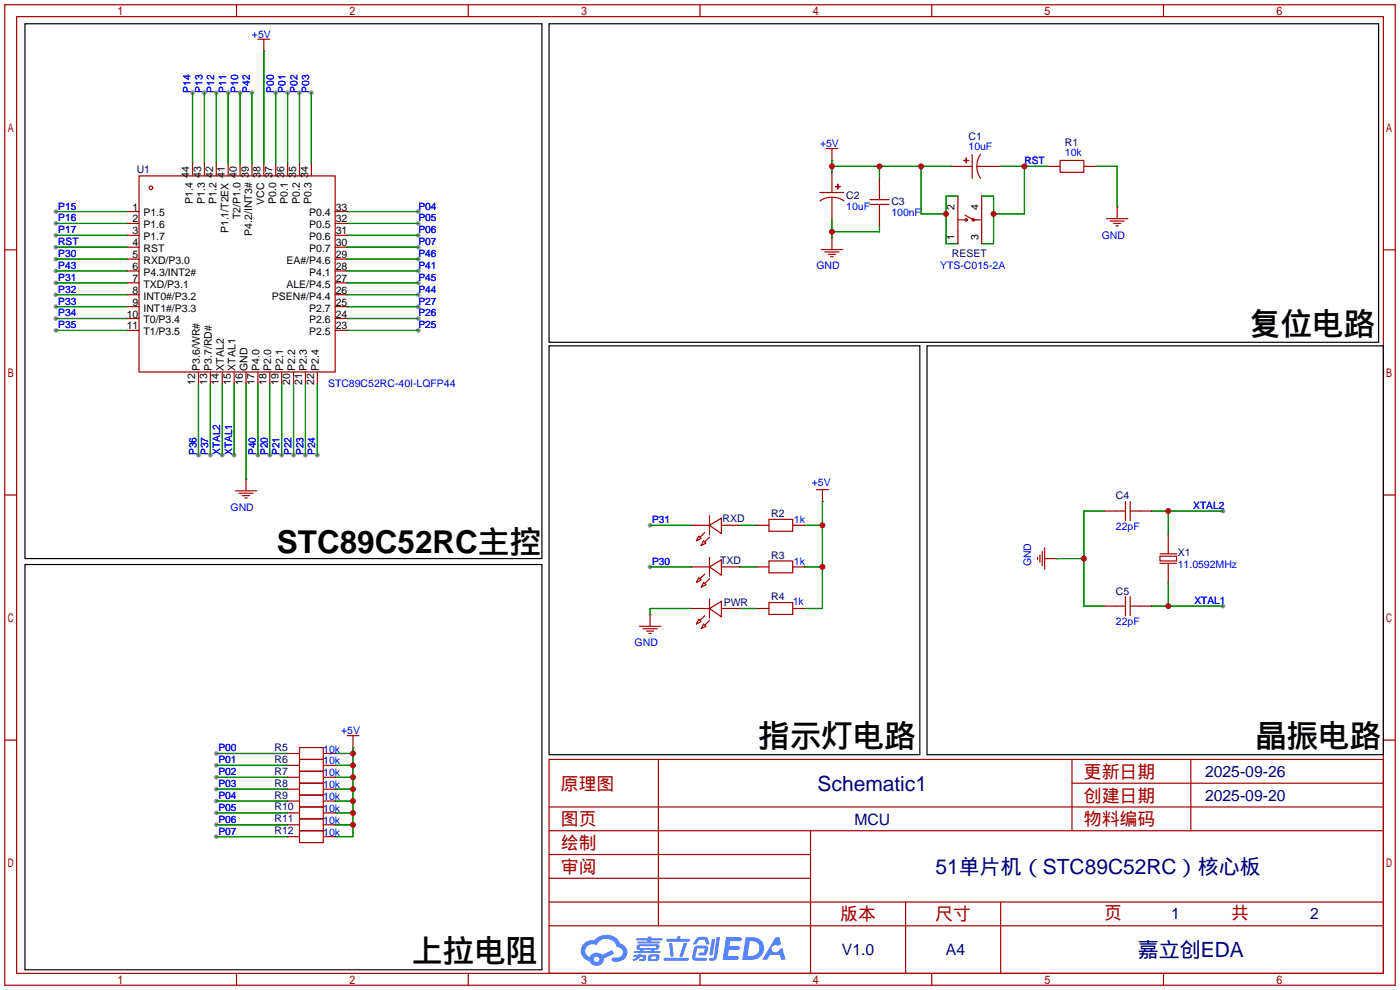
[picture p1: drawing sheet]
<svg xmlns="http://www.w3.org/2000/svg" width="299mm" height="212mm" viewBox="0 0 299 212" stroke-linecap="round" stroke-linejoin="round" font-family="sans-serif">
<g fill="#999">
<circle cx="11.9" cy="45.2" r=".51"/>
<circle cx="11.9" cy="47.8" r=".51"/>
<circle cx="11.9" cy="52.8" r=".51"/>
<circle cx="11.9" cy="50.3" r=".51"/>
<circle cx="11.9" cy="60.5" r=".51"/>
<circle cx="11.9" cy="63" r=".51"/>
<circle cx="11.9" cy="57.9" r=".51"/>
<circle cx="11.9" cy="55.4" r=".51"/>
<circle cx="11.9" cy="70.6" r=".51"/>
<circle cx="11.9" cy="68.1" r=".51"/>
<circle cx="11.9" cy="65.5" r=".51"/>
<circle cx="46.2" cy="19.8" r=".51"/>
<circle cx="43.7" cy="19.8" r=".51"/>
<circle cx="41.1" cy="19.8" r=".51"/>
<circle cx="53.8" cy="19.8" r=".51"/>
<circle cx="48.8" cy="19.8" r=".51"/>
<circle cx="51.3" cy="19.8" r=".51"/>
<circle cx="61.5" cy="19.8" r=".51"/>
<circle cx="58.9" cy="19.8" r=".51"/>
<circle cx="64" cy="19.8" r=".51"/>
<circle cx="66.5" cy="19.8" r=".51"/>
<circle cx="62.7" cy="97.3" r=".51"/>
<circle cx="65.3" cy="97.3" r=".51"/>
<circle cx="67.8" cy="97.3" r=".51"/>
<circle cx="55.1" cy="97.3" r=".51"/>
<circle cx="60.2" cy="97.3" r=".51"/>
<circle cx="57.7" cy="97.3" r=".51"/>
<circle cx="47.5" cy="97.3" r=".51"/>
<circle cx="50" cy="97.3" r=".51"/>
<circle cx="45" cy="97.3" r=".51"/>
<circle cx="42.4" cy="97.3" r=".51"/>
<circle cx="89.4" cy="65.5" r=".51"/>
<circle cx="89.4" cy="68.1" r=".51"/>
<circle cx="89.4" cy="70.6" r=".51"/>
<circle cx="89.4" cy="55.4" r=".51"/>
<circle cx="89.4" cy="57.9" r=".51"/>
<circle cx="89.4" cy="63" r=".51"/>
<circle cx="89.4" cy="60.5" r=".51"/>
<circle cx="89.4" cy="50.3" r=".51"/>
<circle cx="89.4" cy="52.8" r=".51"/>
<circle cx="89.4" cy="47.8" r=".51"/>
<circle cx="89.4" cy="45.2" r=".51"/>
<circle cx="261.4" cy="129.5" r=".51"/>
<circle cx="46.2" cy="171.2" r=".51"/>
<circle cx="46.2" cy="173.7" r=".51"/>
<circle cx="46.2" cy="178.8" r=".51"/>
<circle cx="46.2" cy="176.3" r=".51"/>
<circle cx="46.2" cy="166.1" r=".51"/>
<circle cx="46.2" cy="168.7" r=".51"/>
<circle cx="46.2" cy="163.6" r=".51"/>
<circle cx="46.2" cy="161" r=".51"/>
<circle cx="138.9" cy="121.2" r=".51"/>
<circle cx="138.9" cy="112.3" r=".51"/>
<circle cx="261.4" cy="109.2" r=".51"/>
</g>
<g fill="none" stroke="#a10000" stroke-width=".25">
<path d="M1 1h297.2v209.6h-297.2zM3.6 3.6h292.1v204.4h-292.1zM50.5 1v2.6M100.1 1v2.6M149.6 1v2.6M199.1 1v2.6M248.7 1v2.6M1 53.4h2.6M295.7 53.4h2.5M1 105.8h2.6M295.7 105.8h2.5M1 158.2h2.6"/>
<path d="M295.7 158.2h2.5M117.3 162.3h178.4v45.7h-178.4zM117.3 177.5h178.4M117.3 172.5h178.4M140.7 162.3v35.6M173.2 177.5v30.5M229.1 162.3v15.2M229.1 167.4h66.6M254.5 162.3v15.2M117.3 182.6h55.9M117.3 197.9h178.4M117.3 192.8h178.4"/>
<path d="M117.3 187.7h55.9M193.5 192.8v15.2M213.9 192.8v15.2M50.5 208v2.6M100.1 208v2.6M149.6 208v2.6M199.1 208v2.6M248.7 208v2.6"/>
</g>
<g fill="#5487ff">
<path d="M155.2 200.3h2.6a.48 .48 0 0 1 .7 .4 .48 .48 0 0 1-.6 .4h-1.8l-.2 1.1h1.9a.43 .43 0 0 1 .4 .4 .43 .43 0 0 1-.5 .4h-1.9l-.2 1.3h1.7a.45 .45 0 0 1 .5 .2 .45 .45 0 0 1-.1 .6h-3.3z"/>
<path d="M165.7 200.3h.9l.4 1.5-.8 .3a.84 .84 0 0 0-1.2 .3 .84 .84 0 0 0 .4 1.1 .84 .84 0 0 0 1.1-.4l.1-.2 .6-.3 .7 2.5h-1l-.2-1h-2.1l-.6 1h-1.1z"/>
<path d="M152.1 200.8h.7l-.5 3.1a.36 .36 0 0 1-.3 .3 .36 .36 0 0 1-.4-.3z"/>
<path d="M153.2 200.2h.7l-.6 4.3a1.13 1.13 0 0 1-1.8 .6l.2-.4h.7l.2-.2z"/>
<path d="M148.9 200.6l.6-.4h1a.77 .77 0 0 1 .9 .5l.3 1-.2 .2h-.5l-.3-.9-.2-.2-1 .1-.7 1-.6-.1-.1-.2z"/>
<path d="M148.4 202.4l.6-.3h1.7a.81 .81 0 0 1 .7 .5 .81 .81 0 0 1-.2 .8 .81 .81 0 0 1-.9 .8h-.7a.32 .32 0 0 1-.3-.3 .32 .32 0 0 1 .4-.3h.7l.2-.9-1.6 .1-.4 1.8 2.2 .1a.32 .32 0 0 1 .3 .4 .32 .32 0 0 1-.4 .2h-2.2l-.5-.3-.1-.5z"/>
<path d="M141.9 204.7h5a.33 .33 0 0 1 .3 .3 .33 .33 0 0 1-.3 .3h-4.9l-.2-.1z"/>
<path d="M146.1 201.5h.8l-.7 2a.98 .98 0 0 1-.7 1.1l-.3-.3z"/>
<path d="M143 201.6h.7l.3 2.5a.34 .34 0 0 1-.3 .4 .34 .34 0 0 1-.4-.3z"/>
<path d="M142.5 200.7h2.1l.3-.6h.6l-.1 .6h1.7a.32 .32 0 0 1 .4 .3 .32 .32 0 0 1-.4 .3h-4.5l-.2-.2z"/>
<path d="M135.5 204.1h.9l.1-.3h.6v.3h.8a.82 .82 0 0 1-.5 1.3h-.8v-.4l.7-.1 .1-.3a.68 .68 0 0 0-1 .4l-1.1 .4-.1-.4 .9-.5h-.7z"/>
<path d="M136 200.5h2.4l.1-.3h.7v.3h2.2l.2 .3-.2 .2h-2.3v.2h1.8l.2 .3-.2 .1h-4.5l-.1-.4h2l.1-.2h-2.3l-.1-.2z"/>
<path d="M159.4 200.3l-.8 4.9h1.7a2.5 2.5 0 0 0 3-2.5 2.5 2.5 0 0 0-3.1-2.4zM160.3 201.1a1.61 1.61 0 0 1 2 1.5 1.61 1.61 0 0 1-1.8 1.7h-.7z"/>
<path d="M136.2 202a.55 .55 0 0 0-.2 .8 .55 .55 0 0 0 .7 .2l.1 .3h-1.3v.3l5.4 .1 .3-.2-.2-.2h-1.2l.2-.3a.7 .7 0 0 0 .8-.3 .7 .7 0 0 0 0-.8l-4.2-.1zM136.8 202.3l3.3-.1 .1 .1-.2 .3h-3.2zM137.5 203h1.7l-.2 .3h-1.4z"/>
<path d="M138.6 204.2a1.05 1.05 0 0 0 0 1.2 2.91 2.91 0 0 0 2.2-.2 .98 .98 0 0 0 0-1.2h-1.6zM139.2 204.5l.9-.1 .1 .4-.2 .2-.8-.1z"/>
<path d="M124.9 201.6a2.23 2.23 0 0 0-.7 2.3 2.23 2.23 0 0 0 1.8 1.6 1.58 1.58 0 0 0 1.8 .9 1.58 1.58 0 0 0 1.3-1.5l2.2-1.1-.5-.7-2.1 1a1.65 1.65 0 0 0-2.7 .4 1.45 1.45 0 0 1-.8-1.9 1.45 1.45 0 0 1 2-.7l.3 .1a2.3 2.3 0 0 1 2.3-1.3 2.3 2.3 0 0 1 2 1.7 1.12 1.12 0 0 1 1.3 1 1.12 1.12 0 0 1-1.1 1.2h-.7a.45 .45 0 0 0-.6 .4 .45 .45 0 0 0 .5 .5 2.21 2.21 0 0 0 2.2-.5 2.21 2.21 0 0 0 .5-2.3 2.13 2.13 0 0 0-1.3-1.1 3.3 3.3 0 0 0-5.6-.7l-1.1 .1zM127 205a.57 .57 0 0 1 1.1 0 .57 .57 0 0 1-1.1 0z"/>
</g>
<g fill="none" stroke="#a10000" stroke-width=".25">
<path d="M55.1 8.4h2.6M56.4 10.9h.1M56.4 8.4v2.5M29.7 37.6h41.9v41.9h-41.9zM41.1 35.1v2.5M43.7 35.1v2.5M46.2 35.1v2.5M48.8 35.1v2.5M51.3 35.1v2.5M53.8 35.1v2.5M56.4 35.1v2.5M58.9 35.1v2.5"/>
<path d="M61.5 35.1v2.5M64 35.1v2.5M66.5 35.1v2.5M176.5 31.8h2.6M177.8 34.3h.1M177.8 31.8v2.5M177.8 36.8v4.3M178.6 39.9h1zM179 39.4l.1 1zM188 38.1v4.6M203.5 35.6h4.3M206 34.3h1z"/>
<path d="M206.5 33.8v1zM207.8 33v5.1M208.8 35.6l.2 1.5 .5 1M208.8 35.6h4.8M209.5 33l-.6 1.5-.1 1.1M224 35.6h2.6M226.6 34.3h5v2.5h-5zM231.6 35.6h2.6M27.2 47.8h2.5M27.2 45.2h2.5M27.2 50.3h2.5M27.2 52.8h2.5"/>
<path d="M27.2 55.4h2.5M27.2 57.9h2.5M71.6 47.8h2.6M71.6 45.2h2.6M71.6 50.3h2.6M71.6 52.8h2.6M71.6 55.4h2.6M71.6 57.9h2.6M175.3 41.1h5M175.5 53.3h4.6M176.3 53.8h3M177 54.4h1.6"/>
<path d="M177.5 54.9h.6M177.8 50.8h.1M177.8 42.2l-1.6 .2-.9 .5M177.8 42.2l1.1 .1 1.4 .6M177.8 42.2v4.8M177.8 50.8v2.5M185.9 43.7h4.1M185.9 42.7h4.1M188 43.7v4.6M204.7 41.9v10.2M204.7 47h1.8M206.2 46l1.8 1h1.8"/>
<path d="M209.8 41.9v10.2M236.5 46.7h4.5M237.2 47.2h3.1M238 47.8h1.5M238.5 48.3h.5M238.8 44.2h.1M238.8 44.2v2.5M27.2 60.5h2.5M27.2 63h2.5M27.2 65.5h2.5M27.2 68.1h2.5M27.2 70.6h2.5"/>
<path d="M42.4 79.5v2.5M45 79.5v2.5M47.5 79.5v2.5M50 79.5v2.5M52.6 79.5v2.5M55.1 79.5v2.5M57.7 79.5v2.5M60.2 79.5v2.5M62.7 79.5v2.5M65.3 79.5v2.5M67.8 79.5v2.5M71.6 60.5h2.6"/>
<path d="M71.6 63h2.6M71.6 65.5h2.6M71.6 68.1h2.6M71.6 70.6h2.6M50.3 104.9h4.6M51.1 105.4h3M51.8 105.9h1.5M52.3 106.4h.5M52.6 102.4h.1M52.6 102.4v2.5M147.8 112.3h3.8M149.4 114.6l.5 .5-1.1 .5z"/>
<path d="M150.4 115.6l.5 .5-1 .5zM150.6 113.8l-1 1M151.6 112.3l2.6-1.6v3.3zM151.6 110.2v4.1M151.6 119.1v4.1M151.6 114.8l-1 1M154.2 112.3h3.8M161.8 112.3h2.5M164.3 111h5.1v2.5h-5.1zM164.3 119.9h5.1v2.5h-5.1zM169.4 112.3h2.6M174.5 104.6h2.5"/>
<path d="M175.8 107.2h.1M175.8 104.6v2.6M221.7 119.1v.5M222.2 118.6v1.5M222.8 117.9v3M223.3 119.4h2.5M223.3 117.1v4.6M225.8 119.4h.1M236 109.2h4.5M240.5 107.2v4.1M241.6 107.2v4.1M241.6 109.2h4.5"/>
<path d="M247.9 118.9h3.6v1h-3.6zM247.9 118.4h3.6M249.7 114.3v4.1M136.7 133.9h4.5M137.4 134.4h3.1M138.2 134.9h1.5M138.7 135.4h.5M138.9 131.3h.1M138.9 131.3v2.6M147.8 121.2h3.8M147.8 130h3.8M149.4 132.3l.5 .5-1.1 .6z"/>
<path d="M149.4 123.4l.5 .6-1.1 .5zM150.4 133.4l.5 .5-1 .5zM150.4 124.5l.5 .5-1 .5zM150.6 131.6l-1 1M150.6 122.7l-1 1M151.6 130l2.6-1.5v3.3zM151.6 121.2l2.6-1.6v3.3zM151.6 128v4.1M151.6 132.6l-1 1M151.6 123.7l-1 1M154.2 121.2h3.8M154.2 130h3.8"/>
<path d="M161.8 121.2h2.5M161.8 130h2.5M164.3 128.8h5.1v2.5h-5.1zM169.4 121.2h2.6M169.4 130h2.6M236 129.5h4.5M240.5 127.5v4.1M241.6 127.5v4.1M241.6 129.5h4.5M247.9 120.4h3.6M249.7 120.4v4.1M64 159.8h5.1v2.5h-5.1z"/>
<path d="M74.2 157.2h2.5M75.4 159.8h.1M75.4 157.2v2.6M61.5 161h2.5M61.5 163.6h2.5M61.5 166.1h2.5M61.5 168.7h2.5M61.5 171.2h2.5M61.5 173.7h2.5M61.5 176.3h2.5M61.5 178.8h2.5M64 162.3h5.1v2.5h-5.1z"/>
<path d="M64 164.8h5.1v2.6h-5.1zM64 167.4h5.1v2.5h-5.1zM64 169.9h5.1v2.6h-5.1zM64 172.5h5.1v2.5h-5.1zM64 175h5.1v2.5h-5.1zM64 177.5h5.1v2.6h-5.1zM69.1 161h2.5M69.1 163.6h2.5M69.1 166.1h2.5M69.1 168.7h2.5M69.1 171.2h2.5M69.1 173.7h2.5"/>
<path d="M69.1 176.3h2.5M69.1 178.8h2.5"/>
<circle cx="32.3" cy="40.1" r=".38"/>
<circle cx="206.5" cy="47" r=".25"/>
<circle cx="208" cy="47" r=".25"/>
</g>
<path d="M5.3 5.1h110.5v114.3h-110.5zM117.3 5.1h177.3v68.1h-177.3zM117.3 73.9h79.3v87.4h-79.3zM198.1 73.9h97.6v87.4h-97.6zM5.3 120.6h110.5v86.7h-110.5z" fill="none" stroke="#000" stroke-width=".25"/>
<g fill="none" stroke="#008700" stroke-width=".25">
<path d="M41.1 19.8v15.3M43.7 19.8v15.3M46.2 19.8v15.3M48.8 19.8v15.3M51.3 19.8v15.3M53.8 19.8v15.3M56.4 10.9v24.2M58.9 19.8v15.3M61.5 19.8v15.3M64 19.8v15.3M66.5 19.8v15.3M177.8 34.3v2.5"/>
<path d="M177.8 35.6h25.7M188 35.6v2.5M196.8 35.6v10.1h5.4M213.6 35.6h10.4M218.9 35.6v10.1h-6.6M234.2 35.6h4.6v8.6M11.9 45.2h15.3M11.9 47.8h15.3M11.9 52.8h15.3M11.9 50.3h15.3M11.9 57.9h15.3M11.9 55.4h15.3"/>
<path d="M74.2 45.2h15.2M74.2 47.8h15.2M74.2 52.8h15.2M74.2 50.3h15.2M74.2 57.9h15.2M74.2 55.4h15.2M177.8 47v3.8M188 48.3v1.2h-10.2M204.7 41.9h-2.5v10.2h2.5M209.8 41.9h2.5v10.2h-2.5M11.9 60.5h15.3M11.9 63h15.3"/>
<path d="M11.9 70.6h15.3M11.9 68.1h15.3M11.9 65.5h15.3M74.2 60.5h15.2M74.2 63h15.2M74.2 70.6h15.2M74.2 68.1h15.2M74.2 65.5h15.2M42.4 82v15.3M45 82v15.3M47.5 82v15.3M50 82v15.3"/>
<path d="M52.6 82v20.4M55.1 82v15.3M57.7 82v15.3M60.2 82v15.3M62.7 82v15.3M65.3 82v15.3M67.8 82v15.3M138.9 112.3h8.9M158 112.3h3.8M172 112.3h3.8M175.8 107.2v22.8h-3.8M225.8 119.4h5.8"/>
<path d="M236 109.2h-4.4v20.3h4.4M246.1 109.2h15.3M249.7 109.2v5.1M138.9 121.2h8.9M147.8 130h-8.9v1.3M158 121.2h3.8M158 130h3.8M172 121.2h3.8M246.1 129.5h15.3M249.7 124.5v5M75.4 159.8v19h-3.8M46.2 171.2h15.3"/>
<path d="M46.2 173.7h15.3M46.2 178.8h15.3M46.2 176.3h15.3M46.2 166.1h15.3M46.2 168.7h15.3M46.2 163.6h15.3M46.2 161h15.3M71.6 171.2h3.8M71.6 173.7h3.8M71.6 176.3h3.8M71.6 166.1h3.8M71.6 168.7h3.8"/>
<path d="M71.6 163.6h3.8M71.6 161h3.8"/>
</g>
<g fill="#c00">
<circle cx="249.7" cy="129.5" r=".63"/>
<circle cx="177.8" cy="35.6" r=".63"/>
<circle cx="188" cy="35.6" r=".63"/>
<circle cx="196.9" cy="35.6" r=".63"/>
<circle cx="202.2" cy="45.7" r=".63"/>
<circle cx="177.8" cy="49.5" r=".63"/>
<circle cx="218.9" cy="35.6" r=".63"/>
<circle cx="212.3" cy="45.7" r=".63"/>
<circle cx="75.4" cy="176.3" r=".63"/>
<circle cx="75.4" cy="173.7" r=".63"/>
<circle cx="75.4" cy="171.2" r=".63"/>
<circle cx="75.4" cy="168.7" r=".63"/>
<circle cx="75.4" cy="166.1" r=".63"/>
<circle cx="75.4" cy="163.6" r=".63"/>
<circle cx="75.4" cy="161" r=".63"/>
<circle cx="175.8" cy="121.2" r=".63"/>
<circle cx="175.8" cy="112.3" r=".63"/>
<circle cx="249.7" cy="109.2" r=".63"/>
<circle cx="231.6" cy="119.4" r=".63"/>
</g>
<g font-size="6.7">
<text x="267" y="71.6">复位电路</text>
<text x="59.2" y="118.3">STC89C52RC主控</text>
<text x="162.1" y="159.7">指示灯电路</text>
<text x="268.2" y="159.7">晶振电路</text>
<text x="87.9" y="205.7">上拉电阻</text>
</g>
<g font-size="4.5" fill="#000080">
<text x="174.7" y="169">Schematic1</text>
<text x="200" y="186.8">51单片机（STC89C52RC）核心板</text>
<text x="243.2" y="204.6">嘉立创EDA</text>
</g>
<g font-size="3.8" fill="#a00000">
<text x="231.6" y="166.2">更新日期</text>
<text x="119.9" y="168.8">原理图</text>
<text x="231.6" y="171.3">创建日期</text>
<text x="119.9" y="176.4">图页</text>
<text x="231.6" y="176.4">物料编码</text>
<text x="119.9" y="181.5">绘制</text>
<text x="119.9" y="186.6">审阅</text>
<text x="179.6" y="196.7">版本</text>
<text x="199.9" y="196.7">尺寸</text>
<text x="236" y="196.5">页</text>
<text x="263.1" y="196.5">共</text>
</g>
<g font-size="3.4" fill="#000080">
<text x="257.6" y="166.1">2025-09-26</text>
<text x="257.6" y="171.2">2025-09-20</text>
<text x="182.6" y="176.2">MCU</text>
<text x="250.3" y="196.3">1</text>
<text x="280" y="196.3">2</text>
<text x="179.9" y="204.2">V1.0</text>
<text x="202.2" y="204.2">A4</text>
</g>
<g font-size="2.2" fill="#00f">
<text x="53.8" y="8.1">+5V</text>
<text x="40.7" y="19.8" transform="rotate(-90 40.7 19.8)">P14</text>
<text x="43.3" y="19.8" transform="rotate(-90 43.3 19.8)">P13</text>
<text x="45.8" y="19.8" transform="rotate(-90 45.8 19.8)">P12</text>
<text x="48.3" y="19.8" transform="rotate(-90 48.3 19.8)">P11</text>
<text x="50.9" y="19.8" transform="rotate(-90 50.9 19.8)">P10</text>
<text x="53.4" y="19.8" transform="rotate(-90 53.4 19.8)">P42</text>
<text x="58.5" y="19.8" transform="rotate(-90 58.5 19.8)">P00</text>
<text x="61" y="19.8" transform="rotate(-90 61 19.8)">P01</text>
<text x="63.6" y="19.8" transform="rotate(-90 63.6 19.8)">P02</text>
<text x="66.1" y="19.8" transform="rotate(-90 66.1 19.8)">P03</text>
<text x="175.3" y="31.4">+5V</text>
<text x="207" y="32.2">10uF</text>
<text x="218.9" y="35.1">RST</text>
<text x="227.6" y="33.4">10k</text>
<text x="12.5" y="44.8">P15</text>
<text x="12.5" y="47.3">P16</text>
<text x="89.4" y="47.3">P05</text>
<text x="89.4" y="44.8">P04</text>
<text x="180.8" y="44.9">10uF</text>
<text x="190.5" y="46.2">100nF</text>
<text x="12.5" y="52.4">RST</text>
<text x="12.5" y="49.9">P17</text>
<text x="89.4" y="49.9">P06</text>
<text x="89.4" y="52.4">P07</text>
<text x="235.5" y="51">GND</text>
<text x="12.5" y="54.9">P30</text>
<text x="12.5" y="57.5">P43</text>
<text x="89.4" y="54.9">P46</text>
<text x="89.4" y="57.5">P41</text>
<text x="174.5" y="57.6">GND</text>
<text x="200.9" y="57.5">YTS-C015-2A</text>
<text x="12.5" y="60">P31</text>
<text x="12.5" y="62.6">P32</text>
<text x="12.5" y="65.1">P33</text>
<text x="89.4" y="65.1">P27</text>
<text x="89.4" y="62.6">P44</text>
<text x="89.4" y="60">P45</text>
<text x="12.5" y="70.2">P35</text>
<text x="12.5" y="67.6">P34</text>
<text x="89.4" y="67.6">P26</text>
<text x="89.4" y="70.2">P25</text>
<text x="70.1" y="82.6">STC89C52RC-40I-LQFP44</text>
<text x="42" y="97.2" transform="rotate(-90 42 97.2)">P36</text>
<text x="44.5" y="97.3" transform="rotate(-90 44.5 97.3)">P37</text>
<text x="47.1" y="97.2" transform="rotate(-90 47.1 97.2)">XTAL2</text>
<text x="49.6" y="97.2" transform="rotate(-90 49.6 97.2)">XTAL1</text>
<text x="54.7" y="97.3" transform="rotate(-90 54.7 97.3)">P40</text>
<text x="57.2" y="97.2" transform="rotate(-90 57.2 97.2)">P20</text>
<text x="59.8" y="97.3" transform="rotate(-90 59.8 97.3)">P21</text>
<text x="62.3" y="97.3" transform="rotate(-90 62.3 97.3)">P22</text>
<text x="64.8" y="97.3" transform="rotate(-90 64.8 97.3)">P23</text>
<text x="67.4" y="97.3" transform="rotate(-90 67.4 97.3)">P24</text>
<text x="173.5" y="103.9">+5V</text>
<text x="49.3" y="109.1">GND</text>
<text x="139.4" y="111.8">P31</text>
<text x="169.7" y="111.8">1k</text>
<text x="238.5" y="113.3">22pF</text>
<text x="255" y="108.8">XTAL2</text>
<text x="139.4" y="120.7">P30</text>
<text x="169.7" y="120.7">1k</text>
<text x="220.4" y="121.1" transform="rotate(-90 220.4 121.1)">GND</text>
<text x="251.7" y="121.5">11.0592MHz</text>
<text x="169.4" y="129.3">1k</text>
<text x="255.3" y="129.1">XTAL1</text>
<text x="238.5" y="133.7">22pF</text>
<text x="135.6" y="138.1">GND</text>
<text x="46.7" y="160.6">P00</text>
<text x="69.1" y="160.8">10k</text>
<text x="72.9" y="156.9">+5V</text>
<text x="46.7" y="165.7">P02</text>
<text x="46.7" y="163.1">P01</text>
<text x="69.1" y="163.4">10k</text>
<text x="69.1" y="165.9">10k</text>
<text x="46.7" y="170.8">P04</text>
<text x="46.7" y="173.3">P05</text>
<text x="46.7" y="168.2">P03</text>
<text x="69.1" y="168.5">10k</text>
<text x="69.1" y="171">10k</text>
<text x="69.1" y="173.5">10k</text>
<text x="46.7" y="178.4">P07</text>
<text x="46.7" y="175.8">P06</text>
<text x="69.1" y="176.1">10k</text>
<text x="69.1" y="178.6">10k</text>
</g>
<g font-size="2.2" fill="#000080">
<text x="207" y="29.9">C1</text>
<text x="227.6" y="31.2">R1</text>
<text x="29.2" y="36.9">U1</text>
<text x="180.8" y="42.6">C2</text>
<text x="190.5" y="43.9">C3</text>
<text x="203.5" y="54.9">RESET</text>
<text x="238.5" y="106.7">C4</text>
<text x="154.4" y="111.6">RXD</text>
<text x="164.8" y="110.5">R2</text>
<text x="164.8" y="119.4">R3</text>
<text x="251.7" y="118.9">X1</text>
<text x="153.9" y="120.5">TXD</text>
<text x="154.7" y="129.6">PWR</text>
<text x="164.8" y="128.3">R4</text>
<text x="238.5" y="127.1">C5</text>
<text x="58.7" y="160.5">R5</text>
<text x="58.7" y="163">R6</text>
<text x="58.7" y="165.6">R7</text>
<text x="58.7" y="168.1">R8</text>
<text x="58.7" y="170.7">R9</text>
<text x="58.7" y="173.2">R10</text>
<text x="58.7" y="175.7">R11</text>
<text x="58.7" y="178.3">R12</text>
</g>
<g font-size="2.2">
<text x="40.4" y="38" transform="rotate(-90 40.4 38)">44</text>
<text x="43" y="38" transform="rotate(-90 43 38)">43</text>
<text x="45.5" y="38" transform="rotate(-90 45.5 38)">42</text>
<text x="48.1" y="38" transform="rotate(-90 48.1 38)">41</text>
<text x="50.6" y="38" transform="rotate(-90 50.6 38)">40</text>
<text x="53.1" y="38" transform="rotate(-90 53.1 38)">39</text>
<text x="55.7" y="38" transform="rotate(-90 55.7 38)">38</text>
<text x="58.2" y="38" transform="rotate(-90 58.2 38)">37</text>
<text x="60.8" y="38" transform="rotate(-90 60.8 38)">36</text>
<text x="63.3" y="38" transform="rotate(-90 63.3 38)">35</text>
<text x="65.8" y="38" transform="rotate(-90 65.8 38)">34</text>
<text x="28.3" y="45">1</text>
<text x="28.3" y="47.5">2</text>
<text x="30.7" y="46.3">P1.5</text>
<text x="41.2" y="43.6" transform="rotate(-90 41.2 43.6)">P1.4</text>
<text x="43.7" y="43.6" transform="rotate(-90 43.7 43.6)">P1.3</text>
<text x="46.3" y="43.6" transform="rotate(-90 46.3 43.6)">P1.2</text>
<text x="51.4" y="46.9" transform="rotate(-90 51.4 46.9)">T2/P1.0</text>
<text x="56.4" y="43.7" transform="rotate(-90 56.4 43.7)">VCC</text>
<text x="59" y="43.6" transform="rotate(-90 59 43.6)">P0.0</text>
<text x="61.5" y="43.6" transform="rotate(-90 61.5 43.6)">P0.1</text>
<text x="64.1" y="43.6" transform="rotate(-90 64.1 43.6)">P0.2</text>
<text x="66.1" y="46.3">P0.4</text>
<text x="66.6" y="43.6" transform="rotate(-90 66.6 43.6)">P0.3</text>
<text x="71.8" y="47.5">32</text>
<text x="71.8" y="45">33</text>
<text x="204" y="44.9" transform="rotate(-90 204 44.9)">2</text>
<text x="209.1" y="44.9" transform="rotate(-90 209.1 44.9)">4</text>
<text x="28.3" y="50.1">3</text>
<text x="28.3" y="52.6">4</text>
<text x="30.7" y="48.8">P1.6</text>
<text x="30.7" y="51.3">P1.7</text>
<text x="30.7" y="53.9">RST</text>
<text x="48.8" y="49.9" transform="rotate(-90 48.8 49.9)">P1.1/T2EX</text>
<text x="53.9" y="50.4" transform="rotate(-90 53.9 50.4)">P4.2/INT3#</text>
<text x="66.1" y="53.9">P0.7</text>
<text x="66.1" y="51.3">P0.6</text>
<text x="66.1" y="48.8">P0.5</text>
<text x="71.8" y="52.6">30</text>
<text x="71.8" y="50.1">31</text>
<text x="204" y="51.3" transform="rotate(-90 204 51.3)">1</text>
<text x="209.1" y="51.3" transform="rotate(-90 209.1 51.3)">3</text>
<text x="28.3" y="55.2">5</text>
<text x="28.3" y="57.7">6</text>
<text x="30.7" y="56.4">RXD/P3.0</text>
<text x="30.7" y="59">P4.3/INT2#</text>
<text x="61.2" y="56.4">EA#/P4.6</text>
<text x="66.1" y="59">P4.1</text>
<text x="71.8" y="57.7">28</text>
<text x="71.8" y="55.2">29</text>
<text x="28.3" y="60.2">7</text>
<text x="28.3" y="62.8">8</text>
<text x="28.3" y="65.3">9</text>
<text x="30.7" y="61.5">TXD/P3.1</text>
<text x="30.7" y="64">INT0#/P3.2</text>
<text x="58.1" y="64">PSEN#/P4.4</text>
<text x="61.2" y="61.5">ALE/P4.5</text>
<text x="71.8" y="65.3">25</text>
<text x="71.8" y="62.8">26</text>
<text x="71.8" y="60.2">27</text>
<text x="27.1" y="67.9">10</text>
<text x="27.1" y="70.4">11</text>
<text x="30.7" y="66.6">INT1#/P3.3</text>
<text x="30.7" y="69.1">T0/P3.4</text>
<text x="30.7" y="71.7">T1/P3.5</text>
<text x="66.1" y="71.7">P2.5</text>
<text x="66.1" y="69.1">P2.6</text>
<text x="66.1" y="66.6">P2.7</text>
<text x="71.8" y="70.4">23</text>
<text x="71.8" y="67.9">24</text>
<text x="41.7" y="82.4" transform="rotate(-90 41.7 82.4)">12</text>
<text x="42.7" y="79.2" transform="rotate(-90 42.7 79.2)">P3.6/WR#</text>
<text x="44.3" y="82.4" transform="rotate(-90 44.3 82.4)">13</text>
<text x="45.3" y="79.2" transform="rotate(-90 45.3 79.2)">P3.7/RD#</text>
<text x="46.8" y="82.4" transform="rotate(-90 46.8 82.4)">14</text>
<text x="47.8" y="79.2" transform="rotate(-90 47.8 79.2)">XTAL2</text>
<text x="49.3" y="82.4" transform="rotate(-90 49.3 82.4)">15</text>
<text x="50.4" y="79.2" transform="rotate(-90 50.4 79.2)">XTAL1</text>
<text x="51.9" y="82.4" transform="rotate(-90 51.9 82.4)">16</text>
<text x="52.9" y="79.2" transform="rotate(-90 52.9 79.2)">GND</text>
<text x="54.4" y="82.4" transform="rotate(-90 54.4 82.4)">17</text>
<text x="55.4" y="79.2" transform="rotate(-90 55.4 79.2)">P4.0</text>
<text x="57" y="82.4" transform="rotate(-90 57 82.4)">18</text>
<text x="58" y="79.2" transform="rotate(-90 58 79.2)">P2.0</text>
<text x="59.5" y="82.4" transform="rotate(-90 59.5 82.4)">19</text>
<text x="60.5" y="79.2" transform="rotate(-90 60.5 79.2)">P2.1</text>
<text x="62" y="82.4" transform="rotate(-90 62 82.4)">20</text>
<text x="63.1" y="79.2" transform="rotate(-90 63.1 79.2)">P2.2</text>
<text x="64.6" y="82.4" transform="rotate(-90 64.6 82.4)">21</text>
<text x="65.6" y="79.2" transform="rotate(-90 65.6 79.2)">P2.3</text>
<text x="67.1" y="82.4" transform="rotate(-90 67.1 82.4)">22</text>
<text x="68.1" y="79.2" transform="rotate(-90 68.1 79.2)">P2.4</text>
</g>
</svg>
